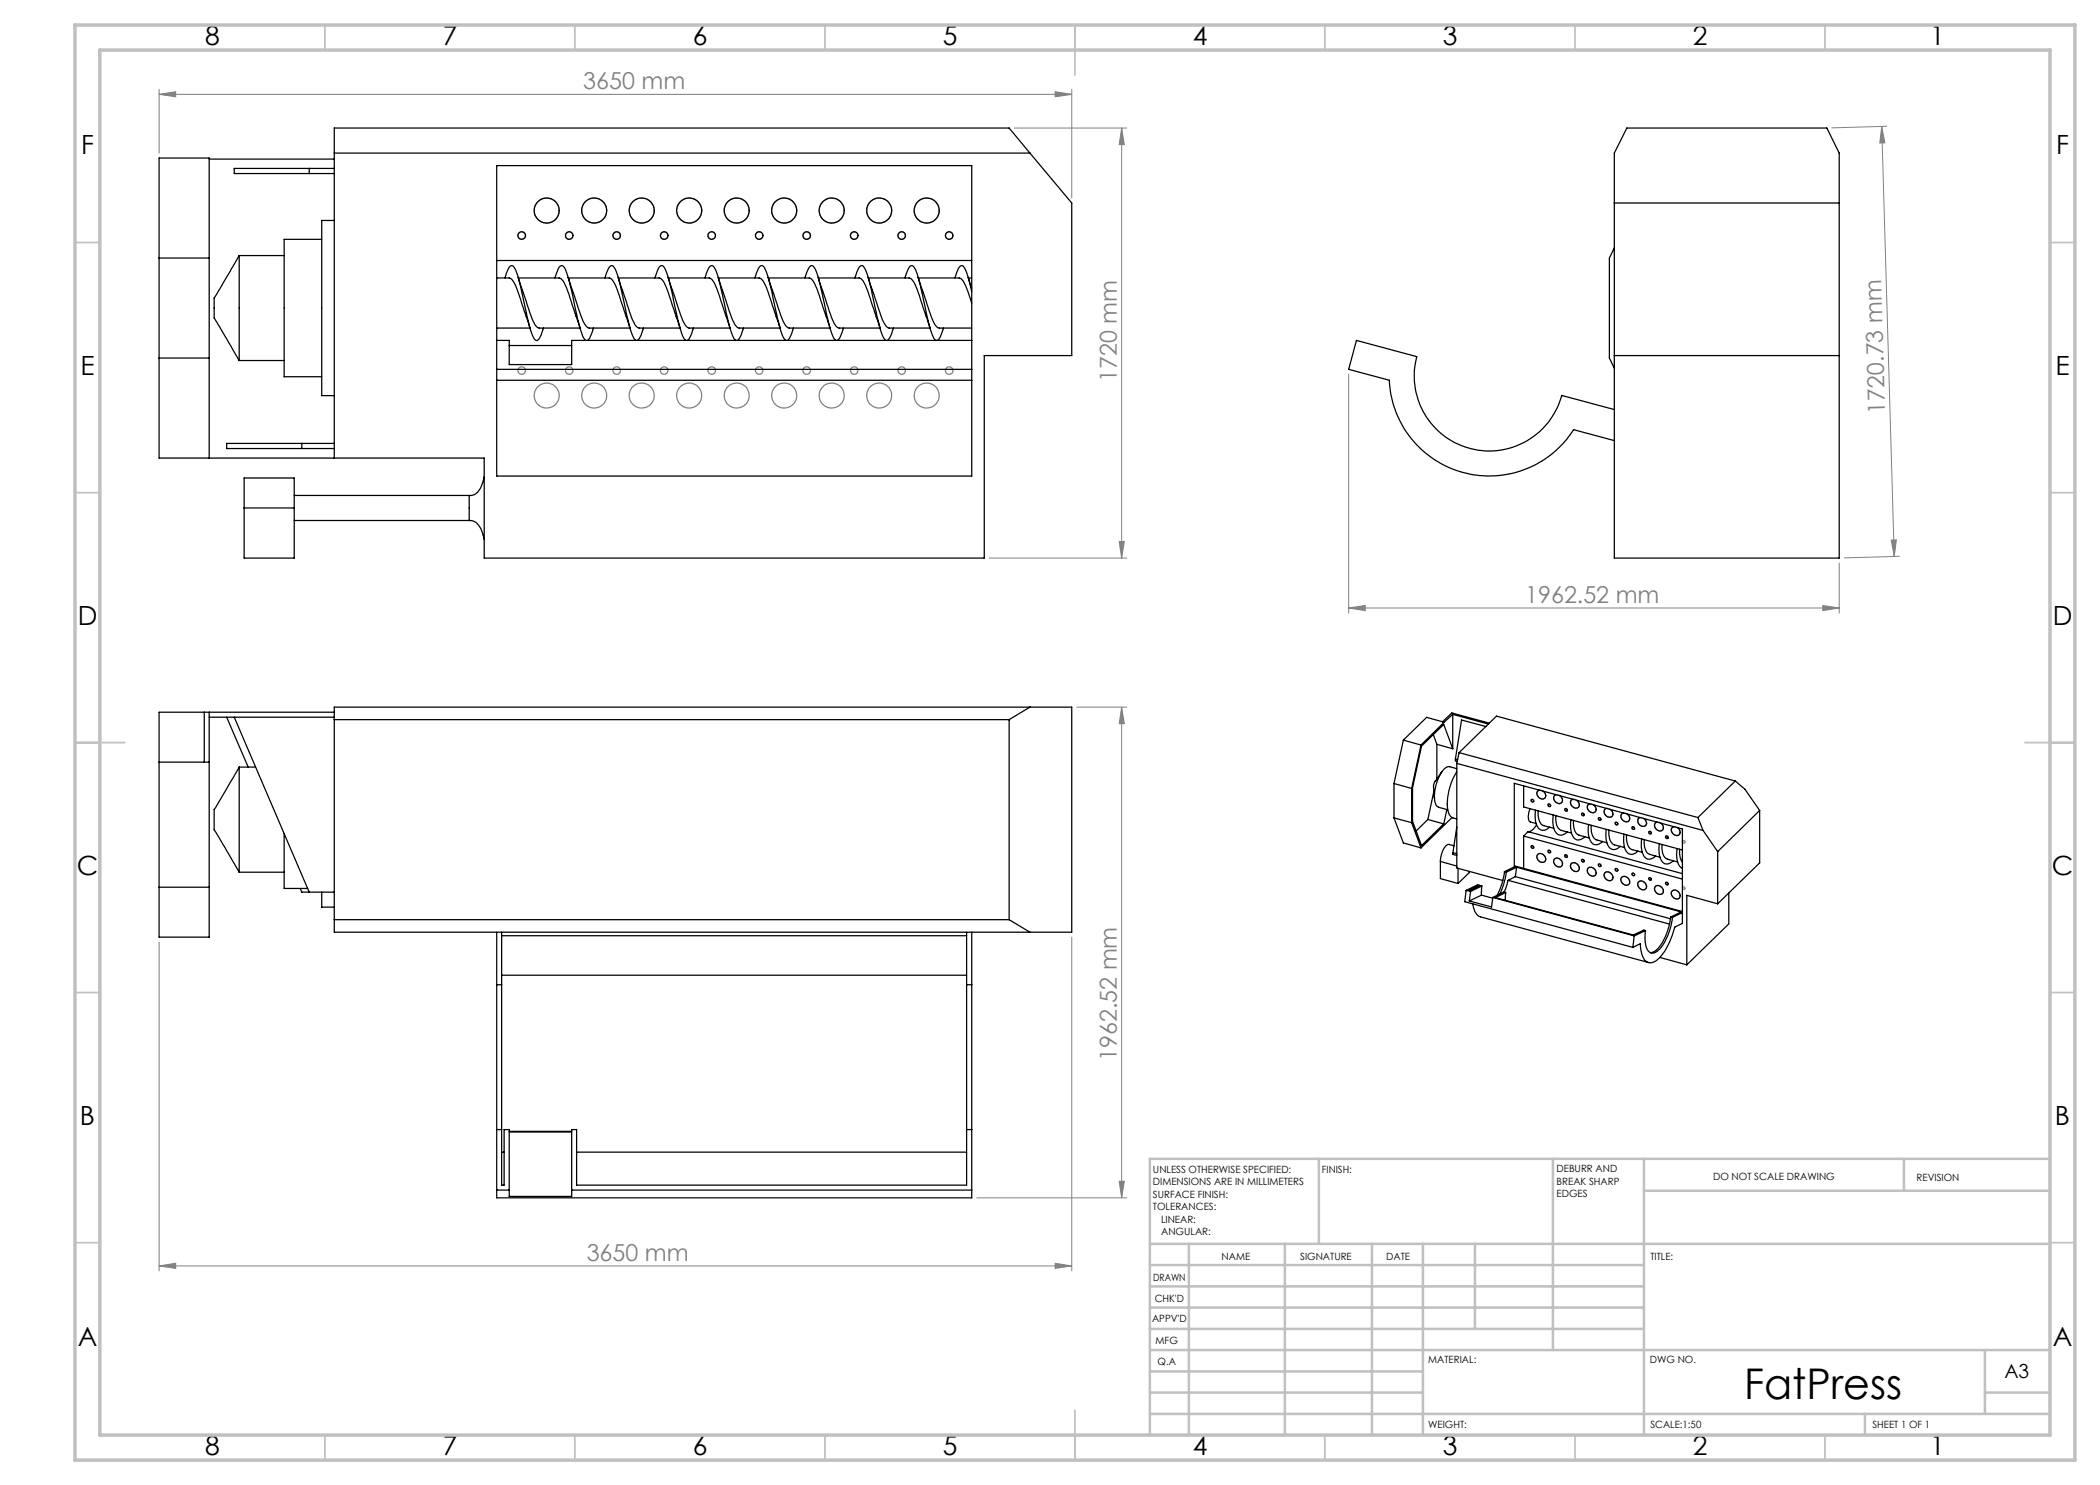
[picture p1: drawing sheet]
<svg xmlns="http://www.w3.org/2000/svg" width="420mm" height="297mm" viewBox="0 0 420 297" stroke-linecap="round" stroke-linejoin="round" font-family="sans-serif">
<g fill="none" stroke="#808080" stroke-width=".2">
<path d="M31.8 18.9l3.3-.6v1.1zM31.8 17.8v12.8M31.8 18.9h182.5M211 18.3l3.3 .6-3.3 .5zM214.3 17.8v21.8M202.8 25.6h22.6M224.3 25.6v86M224.3 25.6l.6 3.3h-1.1zM376.3 25.3l2.5 86M376.3 25.3l.7 3.3h-1zM377.4 25.3l-11 .3M269.7 74.9v47.7"/>
<path d="M197.8 111.6h27.6M223.8 108.3h1.1l-.6 3.3zM367.8 112.6v10M378.2 108h1.1l-.5 3.3zM379.9 111.3l-11 .3M269.7 121.6l3.3-.5v1zM269.7 121.6h98.1M364.6 121.1l3.2 .5-3.2 .5zM215.3 141.4h10.1M224.3 141.4v98.2M224.3 141.4l.6 3.3h-1.1zM31.8 188.4v65.8"/>
<path d="M214.3 187.4v66.8M195.3 239.6h30.1M223.8 236.3h1.1l-.6 3.3zM31.8 253.2l3.3-.5v1zM31.8 253.2h182.5M211 252.7l3.3 .5-3.3 .5z"/>
</g>
<g fill="none" stroke="#808080" stroke-width=".25">
<path d="M307.5 158.3a.98 .98 0 0 1 1.4 .1 .98 .98 0 0 1-.1 1.4 1.1 1.1 0 0 1-1.3-1.5zM310.9 159.1a.99 .99 0 0 1 1.3 .3 .99 .99 0 0 1-.1 1.3 1.06 1.06 0 0 1-1.1-.4 1.06 1.06 0 0 1-.1-1.2zM307.6 170.8a.99 .99 0 0 1 1.3 .3 .99 .99 0 0 1-.1 1.3 1.06 1.06 0 0 1-1.2-.4 1.06 1.06 0 0 1 0-1.2zM310.9 171.8a1.03 1.03 0 0 1 1.3 .2 1.03 1.03 0 0 1 0 1.3 1.07 1.07 0 0 1-1.2-.3 1.07 1.07 0 0 1-.1-1.2zM314.3 160a1 1 0 0 1 1.3 .2 1 1 0 0 1 0 1.3 1.04 1.04 0 0 1-1.2-.3 1.04 1.04 0 0 1-.1-1.2zM314.3 172.7a1.02 1.02 0 0 1 1.3 .2 1.02 1.02 0 0 1 0 1.3 1.07 1.07 0 0 1-1.2-.3 1.07 1.07 0 0 1-.1-1.2zM317.6 173.7a1 1 0 0 1 1.3 .1 1 1 0 0 1 0 1.4 1.08 1.08 0 0 1-1.1-.4 1.08 1.08 0 0 1-.2-1.1zM317.7 160.9a.99 .99 0 0 1 1.3 .3 .99 .99 0 0 1-.2 1.3 1.06 1.06 0 0 1-1.1-.4 1.06 1.06 0 0 1 0-1.2zM321 174.6a1 1 0 0 1 1.2 .1 1 1 0 0 1 .1 1.3 1.07 1.07 0 0 1-1.2-.2 1.07 1.07 0 0 1-.1-1.2zM321 161.8a.99 .99 0 0 1 1.3 .3 .99 .99 0 0 1-.1 1.3 1.06 1.06 0 0 1-1.1-.4 1.06 1.06 0 0 1-.1-1.2zM324.3 162.8a1.01 1.01 0 0 1 1.3 .2 1.01 1.01 0 0 1 0 1.3 1.09 1.09 0 0 1-1.1-.3 1.09 1.09 0 0 1-.2-1.2zM324.3 175.5a.98 .98 0 0 1 1.3 .2 .98 .98 0 0 1-.1 1.3 1.1 1.1 0 0 1-1.2-1.5z"/>
<path d="M327.7 163.7a1.01 1.01 0 0 1 1.3 .2 1.01 1.01 0 0 1 0 1.3 1.09 1.09 0 0 1-1.2-.3 1.09 1.09 0 0 1-.1-1.2zM327.7 176.4a.99 .99 0 0 1 1.3 .1 .99 .99 0 0 1 0 1.4 1.07 1.07 0 0 1-1.2-.3 1.07 1.07 0 0 1-.1-1.2zM331 177.4a.97 .97 0 0 1 1.4 .1 .97 .97 0 0 1-.1 1.4 1.14 1.14 0 0 1-1.3-1.5zM331.1 164.6a.99 .99 0 0 1 1.3 .2 .99 .99 0 0 1-.1 1.4 1.06 1.06 0 0 1-1.1-.4 1.06 1.06 0 0 1-.1-1.2zM334.5 165.5a.99 .99 0 0 1 1.3 .3 .99 .99 0 0 1-.2 1.3 1.06 1.06 0 0 1-1.1-.4 1.06 1.06 0 0 1 0-1.2zM334.5 178.1a1.03 1.03 0 0 1 1.2 .3 1.03 1.03 0 0 1 0 1.3 1.07 1.07 0 0 1-1.1-.3 1.07 1.07 0 0 1-.1-1.3z"/>
<circle cx="104.3" cy="47.1" r=".75"/>
<circle cx="109.3" cy="42.1" r="2.5"/>
<circle cx="113.8" cy="47.1" r=".75"/>
<circle cx="118.8" cy="42.1" r="2.5"/>
<circle cx="123.3" cy="47.1" r=".76"/>
<circle cx="128.3" cy="42.1" r="2.5"/>
<circle cx="132.8" cy="47.1" r=".75"/>
<circle cx="137.8" cy="42.1" r="2.5"/>
<circle cx="142.3" cy="47.1" r=".75"/>
<circle cx="147.3" cy="42.1" r="2.5"/>
<circle cx="151.8" cy="47.1" r=".75"/>
<circle cx="156.8" cy="42.1" r="2.51"/>
<circle cx="161.3" cy="47.1" r=".76"/>
<circle cx="166.3" cy="42.1" r="2.5"/>
<circle cx="170.8" cy="47.1" r=".75"/>
<circle cx="175.8" cy="42.1" r="2.5"/>
<circle cx="180.3" cy="47.1" r=".75"/>
<circle cx="185.3" cy="42.1" r="2.5"/>
<circle cx="189.8" cy="47.1" r=".76"/>
<circle cx="104.3" cy="74.1" r=".74"/>
<circle cx="109.3" cy="79.1" r="2.5"/>
<circle cx="113.8" cy="74.1" r=".74"/>
<circle cx="118.8" cy="79.1" r="2.5"/>
<circle cx="123.3" cy="74.1" r=".75"/>
<circle cx="128.3" cy="79.1" r="2.5"/>
<circle cx="132.8" cy="74.1" r=".74"/>
<circle cx="137.8" cy="79.1" r="2.5"/>
<circle cx="142.3" cy="74.1" r=".74"/>
<circle cx="147.3" cy="79.1" r="2.5"/>
<circle cx="151.8" cy="74.1" r=".74"/>
<circle cx="156.8" cy="79.1" r="2.51"/>
<circle cx="161.3" cy="74.1" r=".75"/>
<circle cx="166.3" cy="79.1" r="2.5"/>
<circle cx="170.8" cy="74.1" r=".74"/>
<circle cx="175.8" cy="79.1" r="2.5"/>
<circle cx="180.3" cy="74.1" r=".74"/>
<circle cx="185.3" cy="79.1" r="2.5"/>
<circle cx="189.8" cy="74.1" r=".75"/>
<circle cx="306.5" cy="160.1" r=".27"/>
<circle cx="306.5" cy="169.4" r=".27"/>
<circle cx="309.8" cy="170.3" r=".27"/>
<circle cx="309.8" cy="161" r=".26"/>
<circle cx="313.2" cy="161.9" r=".27"/>
<circle cx="313.2" cy="171.2" r=".27"/>
<circle cx="316.6" cy="162.9" r=".27"/>
<circle cx="316.6" cy="172.1" r=".27"/>
<circle cx="319.9" cy="163.8" r=".27"/>
<circle cx="319.9" cy="173" r=".27"/>
<circle cx="323.3" cy="173.9" r=".26"/>
<circle cx="323.3" cy="164.7" r=".26"/>
<circle cx="326.6" cy="165.6" r=".28"/>
<circle cx="326.6" cy="174.8" r=".27"/>
<circle cx="330" cy="175.8" r=".27"/>
<circle cx="330" cy="166.5" r=".27"/>
<circle cx="333.4" cy="176.7" r=".27"/>
<circle cx="333.4" cy="167.4" r=".27"/>
<circle cx="336.7" cy="168.3" r=".26"/>
<circle cx="336.7" cy="177.6" r=".26"/>
</g>
<g fill="none" stroke="#c0c0c0" stroke-width=".35">
<path d="M65 5v5M115 5v5M165 5v5M215 5v10M265 5v5M315 5v5M365 5v5M15 48.5h5M410 48.5h5M15 98.5h5M410 98.5h5M15 148.5h10"/>
<path d="M405 148.5h10M15 198.5h5M410 198.5h5M15 248.5h5M410 248.5h5M65 287v5M115 287v5M165 287v5M215 282v10M265 287v5M315 287v5M365 287v5"/>
</g>
<g fill="none" stroke="#c0c0c0" stroke-width=".5">
<path d="M263.8 231.8v17M310.6 231.8v38.2M328.8 231.8v55.2M328.8 238.2h81.2M380.8 231.8v6.4M410 231.8h-180v55.2M230 248.8h180M230 257.3h98.8M230 253h98.8M237.8 248.8v38.2M257 248.8v38.2M274.4 248.8v38.2"/>
<path d="M284.6 248.8v38.2M295 248.8v17M230 265.8h98.8M230 261.5h98.8M230 278.5h54.6M230 274.3h54.6M230 270h180M397 278.5h13M397 270v12.8M230 282.8h180M373 282.8v4.2"/>
</g>
<path d="M15 5h400v287h-400zM20 10h390v277h-390z" fill="none" stroke="#c0c0c0" stroke-width=".7"/>
<g fill="#808080">
<path d="M31.8 18.9l3.3-.6v1.1zM211 18.3l3.3 .6-3.3 .5zM269.7 121.6l3.3-.5v1zM364.6 121.1l3.2 .5-3.2 .5zM31.8 253.2l3.3-.5v1zM211 252.7l3.3 .5-3.3 .5z"/>
<path d="M223.8 236.3h1.1l-.6 3.3zM224.3 141.4l.6 3.3h-1.1z"/>
<path d="M224.3 25.6l.6 3.3h-1.1zM223.8 108.3h1.1l-.6 3.3z"/>
<path d="M378.2 108h1.1l-.5 3.3zM376.3 25.3l.7 3.3h-1z"/>
</g>
<g fill="none" stroke="#000" stroke-width=".25">
<path d="M41.8 31.8h25.1M61.8 33.7v1M66.9 30.6h139.1M66.9 33.7h-20.1v1h20.1M206 30.6l8.3 10v30.5h-17.5v40.5h-100v-20h-65v-60h10v60M206 30.6l-4.2-5h-134.9v66M325.4 25.6h40l2.4 5v81h-44.9v-81zM31.8 51.6h10M47.8 51.1l-4.3 7.5a3.2 3.2 0 0 0-.7 2.8v.6a2.94 2.94 0 0 0 .5 2.3l4.5 7.8M47.8 51.1v21M47.8 51.1h9M64.3 47.9h-7.5v27.4h7.5"/>
<path d="M66.9 44.1h-2.6v35h2.6M99.3 55.6h2.5a3.4 3.4 0 0 1 1.7 2.4l2.5 7.8M99.3 52.1h95M101 55.6l.1-.2a3.5 3.5 0 0 1 1.2-2.3 1.68 1.68 0 0 1 1.1 1.5l1 4.1a49.4 49.4 0 0 0 2.4 8.9 .61 .61 0 0 0 .6 .5 .61 .61 0 0 0 .6-.5l.7-2M103.6 55.5l1 3a28.4 28.4 0 0 0 2.7 6.8l.5 .3h8.2M103.7 55.6h8.1a2.31 2.31 0 0 1 1.3 1.6l2.9 8.6M111 55.6l.1-.2a3.3 3.3 0 0 1 1.2-2.3 1.6 1.6 0 0 1 1 1.5l1.1 4.1a46.1 46.1 0 0 0 2.3 8.9l.5 .5M113.6 55.5l2.4 7a6 6 0 0 0 1.6 3l8.4 .1M113.7 55.6h8.1a3.4 3.4 0 0 1 1.7 2.4l2.5 7.8M121 55.6l.1-.2a3.5 3.5 0 0 1 1.2-2.3 1.68 1.68 0 0 1 1.1 1.5l1 4.1a49.4 49.4 0 0 0 2.4 8.9l.4 .5M123.6 55.5l1 3a28.4 28.4 0 0 0 2.7 6.8l.5 .3h8.2M123.7 55.6h8.1a2.31 2.31 0 0 1 1.3 1.6l2.9 8.6"/>
<path d="M131 55.6l.1-.2a3.3 3.3 0 0 1 1.2-2.3 1.6 1.6 0 0 1 1.1 1.5l1 4.1a46.1 46.1 0 0 0 2.3 8.9l.5 .5M133.6 55.5l.9 2.5a46.4 46.4 0 0 0 2.6 7.1l.7 .5h8.2M133.7 55.6h8.2a2.55 2.55 0 0 1 1.4 2l2.7 8.2M141 55.6l.1-.2a3.5 3.5 0 0 1 1.2-2.3 1.68 1.68 0 0 1 1.1 1.5l1 4.1a54.2 54.2 0 0 0 2.3 8.9l.5 .5M143.7 55.5l.8 2.5a41.6 41.6 0 0 0 2.6 7.1l.6 .5h8.3M143.7 55.6h8.1a2.31 2.31 0 0 1 1.3 1.6l2.9 8.6M151 55.6l.1-.2a3.3 3.3 0 0 1 1.2-2.3 1.6 1.6 0 0 1 1.1 1.5l1 4.1a46.1 46.1 0 0 0 2.3 8.9l.5 .5M153.6 55.5l.9 2.5a46.4 46.4 0 0 0 2.6 7.1l.7 .5h8.2M153.7 55.6h8.2a2.55 2.55 0 0 1 1.4 2l2.8 8.2M161 55.6v-.2a3.8 3.8 0 0 1 1.3-2.3 1.68 1.68 0 0 1 1.1 1.5l1 4.1a54.2 54.2 0 0 0 2.3 8.9l.5 .5M163.6 55.5l.9 2.5a41.6 41.6 0 0 0 2.6 7.1l.6 .5h8.3M163.7 55.6h8.1a2.55 2.55 0 0 1 1.5 2l2.7 8.2"/>
<path d="M171 55.6l.1-.2a3.3 3.3 0 0 1 1.2-2.3 1.75 1.75 0 0 1 1.1 1.5l.9 3.5a50.4 50.4 0 0 0 2.4 9.5l.5 .5M173.6 55.5l2.4 7a6 6 0 0 0 1.6 3l8.4 .1M173.7 55.6h8.1a2.66 2.66 0 0 1 1.5 2l2.8 8.2M181 55.6v-.2a3.8 3.8 0 0 1 1.3-2.3 1.68 1.68 0 0 1 1.1 1.5l1 4.1a54.2 54.2 0 0 0 2.3 8.9l.5 .5M183.6 55.5l.9 2.5a41.6 41.6 0 0 0 2.6 7.1l.6 .5h6.6M183.7 55.6h8.1a2.55 2.55 0 0 1 1.5 2l1 3M191 55.6l.1-.2a3.3 3.3 0 0 1 1.2-2.3 1.75 1.75 0 0 1 1.1 1.5l.9 3.7M193.6 55.5l.7 2.1M193.7 55.6h.6M322.9 40.6h44.9M322.9 49.6l-1 2v20l1 2M31.8 71.6h10"/>
<path d="M47.8 72.1h9M99.3 76.1v19.1h95v-19.1M99.3 65.6h6.7M99.3 68.1h2.5v4.8h12.5v-4.8h80M99.3 73.9h95M99.3 76.1v-43h95v43M99.3 76.1h95M101.8 69.1h12.5M118.7 65.6l-.1 .2a4.5 4.5 0 0 1-1.1 2.3M128.7 65.6l-.1 .2a4.1 4.1 0 0 1-1.1 2.3M138.7 65.6l-.1 .2a4.5 4.5 0 0 1-1.1 2.3M148.7 65.6l-.1 .2a4.1 4.1 0 0 1-1.1 2.3"/>
<path d="M158.7 65.6l-.1 .2a4.5 4.5 0 0 1-1.1 2.3M168.7 65.6l-.1 .2a4.1 4.1 0 0 1-1.1 2.3M178.7 65.6l-.1 .2a4.1 4.1 0 0 1-1.2 2.3M188.7 65.6l-.1 .2a4.1 4.1 0 0 1-1.1 2.3M322.9 71.1h44.9M58.8 99.1h35M60.4 88.7v1M66.9 88.7h-21.6v1h21.6M93.8 99.1v5M96.8 95.4a4.6 4.6 0 0 1-2 3.6l-1 .1M322.9 81.9l-10.6-2.8a15 15 0 0 1-18.3 10.6 15 15 0 0 1-10.6-18.4l-12.1-3.2-1.6 5.8 8.2 2.2a20 20 0 0 0 14.8 18.4 20 20 0 0 0 22-8.6l8.2 2.2M48.8 101.6v-6h10v6"/>
<path d="M48.8 101.6v10h10v-10M48.8 101.6h10M58.8 104.1h35M93.8 104.1a2.5 2.5 0 0 1 2.5 1.9l.5 1.9M31.8 152.4h10M40.9 142.4v10M41.8 142.4v45h-10v-45h35.1M41.8 143.4h25.1M45.3 143.4l4.3 10M46.8 143.4l15 35M47.8 153.4l-5 8.5v4l5 8.5M47.8 153.4v21"/>
<path d="M47.8 153.4h3.3M66.9 141.4h147.4v45h-147.4zM66.9 143.9h134.9M201.8 143.9v40M206 141.4l-4.2 2.5M278.8 156.7l3.5 1M278.8 156.7v6.9M280.7 148l-1.9 8.7M280.7 148l3.5 1M282.3 157.7v6.8M284.2 149l-1.9 8.7M286.7 146.9l.7 2"/>
<path d="M286.8 158.3l-1.2 5.6M287.4 155.6l-.1 .3M287.4 148.9v6.7M287.4 155.6h.1M287.4 148.9l3.1 .9M288.4 154.4l-1.6 2.4-.1 .6 .2 2.3M288.5 144.4l-3.2-.9-4.6 4.5M288.5 144.4h.4M288.9 144.4l-4.7 4.6M290.5 142.9v6.9M290.5 149.8l-1.8-4.9-4.4 4.3-1.8 8.4v6.6l1.8 4.9 4.4-4.3M290.5 142.9l7.2 1.9"/>
<path d="M290.7 142.7l-1.8 1.7M290.7 142.7l-.2 .2M290.7 142.7l7.2 1.9M290.7 142.7l-.3-.1-1.9 1.8M291.1 151.8l.4 .1M291.1 151.8v.3l.4 .2M291.4 154.3l-.9 1.5-.7 2.2-.3 1.9v1.7a2.27 2.27 0 0 0 1.1 2l.8 .2M291.4 153.7l-1.5-.4a2.27 2.27 0 0 0-1.9 1.7l-.8 2.2-.3 1.3v1.4a1.66 1.66 0 0 0 .8 1.6l1.9 .5M291.4 152.7v20.9l9.2 2.5M291.4 152.7l49.2 13.4M291.8 150.5l-.4 2.2M291.8 150.5l47.8 13"/>
<path d="M291.8 150.5l7.5-7.3 47.8 13M297.2 145.3l-4.9-1.3-1.2 7.8M304.7 157.2v4.2l31.8 8.6M307.9 158a.95 .95 0 0 0-.4 1.2 .95 .95 0 0 0 1 .6 .81 .81 0 0 0 .7-.7 .81 .81 0 0 0-.6-.8M311.2 159a.93 .93 0 0 0-.4 1 .93 .93 0 0 0 .9 .7 .78 .78 0 0 0 .8-.6 .78 .78 0 0 0-.5-.9M314.6 159.9a.93 .93 0 0 0-.5 1 .93 .93 0 0 0 .9 .7 .73 .73 0 0 0 .9-.4 .73 .73 0 0 0-.3-.9l-.2-.2M347.1 156.2l-7.5 7.3M347.1 156.2l1.9 1.7 2.9 4.2M31.8 177.4h10M47.8 174.4h9M56.8 166.8v10.9h4.7M60 177.7l.4 .7h6.5"/>
<path d="M64.3 178.4v3h2.6M278.8 163.6l3.5 .9M278.8 163.6l1.9 5 3.5 1M282.3 164.5l1.9 5.1M285.6 163.9l-2.4 2.3M285.6 163.9l3.1 .9M288.1 172.3v3.4l3.5 1M288.1 172.3l3.3 .9M289.4 161.9l-.7 2.9M290.4 163.5l-6.2 6.1M290.6 170.5l.8 .2M290.6 170.5v.4l.8 .2"/>
<path d="M290.8 169.2l-1-.3a2.22 2.22 0 0 0-1.5 1.9l-.2 1.5M291.4 165.4l-.8 5.1M291.6 173.7v3M293.2 178.1l-.3 2.2 33.7 9.2M293.2 178.1l.9 .2M293.9 174.3v.2l-2.3 2.2M294.1 178.3l-.2 1.9M295.8 177.1l-.3-.1-2.3 1.1M295.8 177.1l-2 1h.1l2.1-1 .4 .1M295.8 177.1v.1M296.3 179l2.2 .6M296.3 179l-2.4 1.2"/>
<path d="M296.4 177.2l-.1 1.8M296.4 177.2l-2.3 1.1M298.6 179.5l-.3 1.9-4.4-1.2M298.6 179.5l28.2 7.7M300.9 174.3l-.5 2.4-1 2.4M300.9 174.3l.3 .1M300.9 174.3l2.2-1.1 33.4 9.1M301.1 178.5v1.6M301.1 178.5l-2 1 27.6 7.5 2.1-1 .3 .1M301.1 178.5l-.3-.1-2.2 1.1M301.2 174.4l-.5 2.4-.7 2M301.6 176.1l-.8 2.3"/>
<path d="M301.6 176.1l32.3 8.7M302.9 173.4v-16.7l33.6 9.1v18.9l-1.5 .7-1 2.9-1.2 2.2a3.8 3.8 0 0 1-2.9 2 2.26 2.26 0 0 1-1.6-2.1l-.2-1.7-1.5 .8M303.1 175.3l-1.5 .8M303.1 175.3l31 8.5M303.3 173.5l32.9 8.9-2 1M303.3 173.5l-2.1 .9M303.3 173.5l-.2 1.8M304.7 167.2v6.5M304.7 167.2l31.8 8.6M305.6 166.3l30.9 8.4M305.6 166.3l-.9 .9M306 161.7l-.4 1.6 .2 .7 .2 .4 1.2 .3"/>
<path d="M307.1 162a4.7 4.7 0 0 0 .7 3.8 1.46 1.46 0 0 0 2.1-.4M307.3 164.9v.1a2 2 0 0 1-1.7 1.3M307.6 170.9a1.02 1.02 0 0 1 1.2 .2 1.02 1.02 0 0 1 .1 1.3 1.07 1.07 0 0 1-1.2-.3 1.07 1.07 0 0 1-.1-1.2zM307.6 162.2a2.95 2.95 0 0 0 1 2.9h.2M308.8 165.1l2 .6M310.7 163a4.2 4.2 0 0 0 .8 3.8 1.52 1.52 0 0 0 1.9-.4M310.9 171.8a1 1 0 0 1 1.3 .2 1 1 0 0 1-.1 1.4 1.08 1.08 0 0 1-1.1-.4 1.08 1.08 0 0 1-.1-1.2zM311.1 163.1a2.84 2.84 0 0 0 1.2 3l2 .5M314.2 163.9a4.9 4.9 0 0 0 .7 3.8 1.54 1.54 0 0 0 2.1-.3M314.3 172.7a1.04 1.04 0 0 1 1.2 .2 1.04 1.04 0 0 1 .1 1.3 1.09 1.09 0 0 1-1.2-.3 1.09 1.09 0 0 1-.1-1.2zM314.7 164.1a2.95 2.95 0 0 0 1 2.9l2.2 .6M317.6 173.7a1.02 1.02 0 0 1 1.3 .1 1.02 1.02 0 0 1 0 1.4 1.12 1.12 0 0 1-1.1-.4 1.12 1.12 0 0 1-.2-1.1z"/>
<path d="M317.7 164.9a4 4 0 0 0 1 3.9 1.64 1.64 0 0 0 1.8-.5M318 160.8a.89 .89 0 0 0-.5 1 .89 .89 0 0 0 .8 .7 .75 .75 0 0 0 .9-.4 .75 .75 0 0 0-.3-1l-.2-.1M318.2 165.1a2.86 2.86 0 0 0 1.1 2.9l2.1 .6M321 174.5a1.01 1.01 0 0 1 1.3 .3 1.01 1.01 0 0 1 0 1.2 1.05 1.05 0 0 1-1.2-.3 1.05 1.05 0 0 1-.1-1.2zM321.3 165.9a4.2 4.2 0 0 0 .8 3.8 1.48 1.48 0 0 0 2-.4M321.3 161.7a.97 .97 0 0 0-.4 1.2 .97 .97 0 0 0 1.2 .5 .84 .84 0 0 0 .5-.7 .84 .84 0 0 0-.5-.8M321.8 166a2.84 2.84 0 0 0 1.1 3l2 .5M324.4 175.4a1.01 1.01 0 0 1 1.2 .3 1.01 1.01 0 0 1 0 1.2 1.05 1.05 0 0 1-1.1-.3 1.05 1.05 0 0 1-.1-1.2zM324.7 162.6a.97 .97 0 0 0-.4 1.2 .97 .97 0 0 0 1.1 .6 .84 .84 0 0 0 .5-.8 .84 .84 0 0 0-.5-.8M324.8 166.8a4.8 4.8 0 0 0 .7 3.8 1.49 1.49 0 0 0 2.1-.4M325.3 167a3 3 0 0 0 1 2.9l2.2 .6M326.4 165.4a.27 .27 0 0 1 .4-.1 .27 .27 0 0 1 .1 .4 .27 .27 0 0 1-.4 .1z"/>
<path d="M327.7 176.4a.99 .99 0 0 1 1.3 .2 .99 .99 0 0 1 0 1.3 1.1 1.1 0 0 1-1.1-.3 1.1 1.1 0 0 1-.2-1.2zM328 163.5a.97 .97 0 0 0-.4 1.2 .97 .97 0 0 0 1.2 .6 .83 .83 0 0 0 .5-.8 .83 .83 0 0 0-.5-.8M328.3 167.8a4.7 4.7 0 0 0 .8 3.8 1.5 1.5 0 0 0 2-.4M328.9 167.9a2.95 2.95 0 0 0 1 2.9l2.1 .6M331 177.3a1.01 1.01 0 0 1 1.3 .2 1.01 1.01 0 0 1 .1 1.3 1.09 1.09 0 0 1-1.2-.3 1.09 1.09 0 0 1-.2-1.2zM331.4 164.4a.92 .92 0 0 0-.5 1 .92 .92 0 0 0 .9 .8 .76 .76 0 0 0 .9-.5 .76 .76 0 0 0-.5-1v-.1M331.9 168.8a4 4 0 0 0 .9 3.9 1.72 1.72 0 0 0 1.9-.5M332.4 168.9a2.86 2.86 0 0 0 1 2.9l2.1 .6M334.5 178.1a1.03 1.03 0 0 1 1.2 .3 1.03 1.03 0 0 1 0 1.3 1.07 1.07 0 0 1-1.1-.3 1.07 1.07 0 0 1-.1-1.3zM334.8 165.3a.93 .93 0 0 0-.5 1.1 .93 .93 0 0 0 .9 .7 .79 .79 0 0 0 .9-.6 .79 .79 0 0 0-.5-.9h-.1M335.4 169.7a4.2 4.2 0 0 0 .9 3.9l.2 .1M335.9 169.9l.2 1.7 .4 .8"/>
<path d="M339.6 163.5l1 2.6M340.6 166.1l2.9 4.2M343.5 170.3v10.5M345.8 178.6v6.2l-8.4 8.2M351.9 162.1l-8.4 8.2M351.9 162.1v10.5l-8.4 8.2M66.9 183.9h134.9M99.3 197v28.9M99.3 186.4v10.6M99.3 197h1M100.3 197v28.9M100.3 186.4v10.6"/>
<path d="M100.3 195h93M100.3 187.1h93M193.3 197v28.9M193.3 186.4v10.6M193.3 197h1M194.3 197v28.9M194.3 186.4v10.6M201.8 183.9l4.2 2.5M294.6 180.8v.1a2.83 2.83 0 0 0 1.5 2.5l33.6 9.1M326.8 187.2l-.2 2.3M329.1 186.1l-2.3 1.1M332 191.5l5.4 1.5"/>
<path d="M334.2 183.4l-.7 2.8-.6 1.5-.7 1.2a2.93 2.93 0 0 1-2.1 1.6M334.2 183.4l.3 .1M334.5 183.5l-.3 1.6-.5 1.8-.7 1.4-.6 1a2.11 2.11 0 0 1-2.3 1.2 3 3 0 0 1-1.1-2.7l.1-1.7M336.5 182.5l-2 1M343.5 180.8l-6.1-1.7v13.9M99.3 225.9v13.7h95v-13.7M99.3 238h2.5M99.3 225.9h1M100.3 225.9v11.1h.5v-11.1h1v13.4h12.5v-13.4h1v11.1h78v-11.1M100.3 230.4h.5M101.8 226.3h12.5M101.8 226.4h12.5"/>
<path d="M114.3 238h80M115.3 230.4h78M193.3 225.9h1"/>
<circle cx="104.3" cy="47.1" r=".75"/>
<circle cx="109.3" cy="42.1" r="2.5"/>
<circle cx="113.8" cy="47.1" r=".75"/>
<circle cx="118.8" cy="42.1" r="2.5"/>
<circle cx="123.3" cy="47.1" r=".74"/>
<circle cx="128.3" cy="42.1" r="2.51"/>
<circle cx="132.8" cy="47.1" r=".75"/>
<circle cx="137.8" cy="42.1" r="2.5"/>
<circle cx="142.3" cy="47.1" r=".75"/>
<circle cx="147.3" cy="42.1" r="2.5"/>
<circle cx="151.8" cy="47.1" r=".75"/>
<circle cx="156.8" cy="42.1" r="2.51"/>
<circle cx="161.4" cy="47.1" r=".75"/>
<circle cx="166.3" cy="42.1" r="2.5"/>
<circle cx="170.8" cy="47.1" r=".75"/>
<circle cx="175.8" cy="42.1" r="2.5"/>
<circle cx="180.3" cy="47.1" r=".75"/>
<circle cx="185.3" cy="42.1" r="2.51"/>
<circle cx="189.8" cy="47.1" r=".74"/>
<circle cx="306.5" cy="160.1" r=".26"/>
<circle cx="306.5" cy="169.4" r=".25"/>
<circle cx="309.9" cy="170.3" r=".28"/>
<circle cx="309.9" cy="161" r=".27"/>
<circle cx="313.2" cy="171.2" r=".28"/>
<circle cx="313.2" cy="161.9" r=".26"/>
<circle cx="316.6" cy="172.1" r=".26"/>
<circle cx="316.6" cy="162.9" r=".25"/>
<circle cx="319.9" cy="173" r=".26"/>
<circle cx="319.9" cy="163.8" r=".25"/>
<circle cx="323.3" cy="164.7" r=".26"/>
<circle cx="323.3" cy="173.9" r=".27"/>
<circle cx="326.7" cy="174.8" r=".26"/>
<circle cx="330" cy="166.5" r=".26"/>
<circle cx="330" cy="175.8" r=".25"/>
<circle cx="333.4" cy="167.4" r=".28"/>
<circle cx="333.4" cy="176.7" r=".26"/>
</g>
<text font-size="8.5" x="348.8" y="279.7">FatPress</text>
<g font-size="5.3">
<text x="41" y="9">8</text>
<text x="88.5" y="9">7</text>
<text x="138.5" y="9">6</text>
<text x="188.5" y="9">5</text>
<text x="238.5" y="9">4</text>
<text x="288.5" y="9">3</text>
<text x="338.5" y="9">2</text>
<text x="386" y="9">1</text>
<text x="16.2" y="30.8">F</text>
<text x="411.2" y="30.8">F</text>
<text x="16.1" y="75">E</text>
<text x="411.1" y="75">E</text>
<text x="15.5" y="125">D</text>
<text x="410.5" y="125">D</text>
<text x="15.4" y="175">C</text>
<text x="410.4" y="175">C</text>
<text x="16" y="225">B</text>
<text x="411" y="225">B</text>
<text x="15.5" y="269.3">A</text>
<text x="410.5" y="269.3">A</text>
<text x="41" y="291">8</text>
<text x="88.5" y="291">7</text>
<text x="138.5" y="291">6</text>
<text x="188.5" y="291">5</text>
<text x="238.5" y="291">4</text>
<text x="288.5" y="291">3</text>
<text x="338.5" y="291">2</text>
<text x="386" y="291">1</text>
</g>
<g font-size="4.7" fill="#808080">
<text x="116.7" y="17.8">3650 mm</text>
<text x="223.3" y="76.4" transform="rotate(-90 223.3 76.4)">1720 mm</text>
<text x="377" y="82.7" transform="rotate(-92 377 82.7)">1720.73 mm</text>
<text x="305" y="120.6">1962.52 mm</text>
<text x="223.3" y="212.2" transform="rotate(-90 223.3 212.2)">1962.52 mm</text>
<text x="117.3" y="252.1">3650 mm</text>
</g>
<text font-size="3.9" x="400.9" y="275.5">A3</text>
<g font-size="2">
<text x="230.6" y="234.6">UNLESS OTHERWISE SPECIFIED:</text>
<text x="230.6" y="237.1">DIMENSIONS ARE IN MILLIMETERS</text>
<text x="230.6" y="239.6">SURFACE FINISH:</text>
<text x="264.4" y="234.6">FINISH:</text>
<text x="311.3" y="234.5">DEBURR AND</text>
<text x="311.3" y="237">BREAK SHARP</text>
<text x="311.3" y="239.5">EDGES</text>
<text x="342.6" y="236">DO NOT SCALE DRAWING</text>
<text x="383.3" y="236.2">REVISION</text>
<text x="230.6" y="242.1">TOLERANCES:</text>
<text x="232.2" y="244.6">LINEAR:</text>
<text x="232.2" y="247.1">ANGULAR:</text>
<text x="244.3" y="252">NAME</text>
<text x="260" y="251.9">SIGNATURE</text>
<text x="277.2" y="251.9">DATE</text>
<text x="330.1" y="251.9">TITLE:</text>
<text x="230.6" y="256.1">DRAWN</text>
<text x="230.9" y="260.3">CHK'D</text>
<text x="230.4" y="264.4">APPV'D</text>
<text x="231.1" y="268.8">MFG</text>
<text x="231.5" y="273">Q.A</text>
<text x="285.6" y="272.5">MATERIAL:</text>
<text x="330" y="272.5">DWG NO.</text>
<text x="285.6" y="285.5">WEIGHT:</text>
<text x="330.1" y="285.6">SCALE:1:50</text>
<text x="374.5" y="285.6">SHEET 1 OF 1</text>
</g>
</svg>
